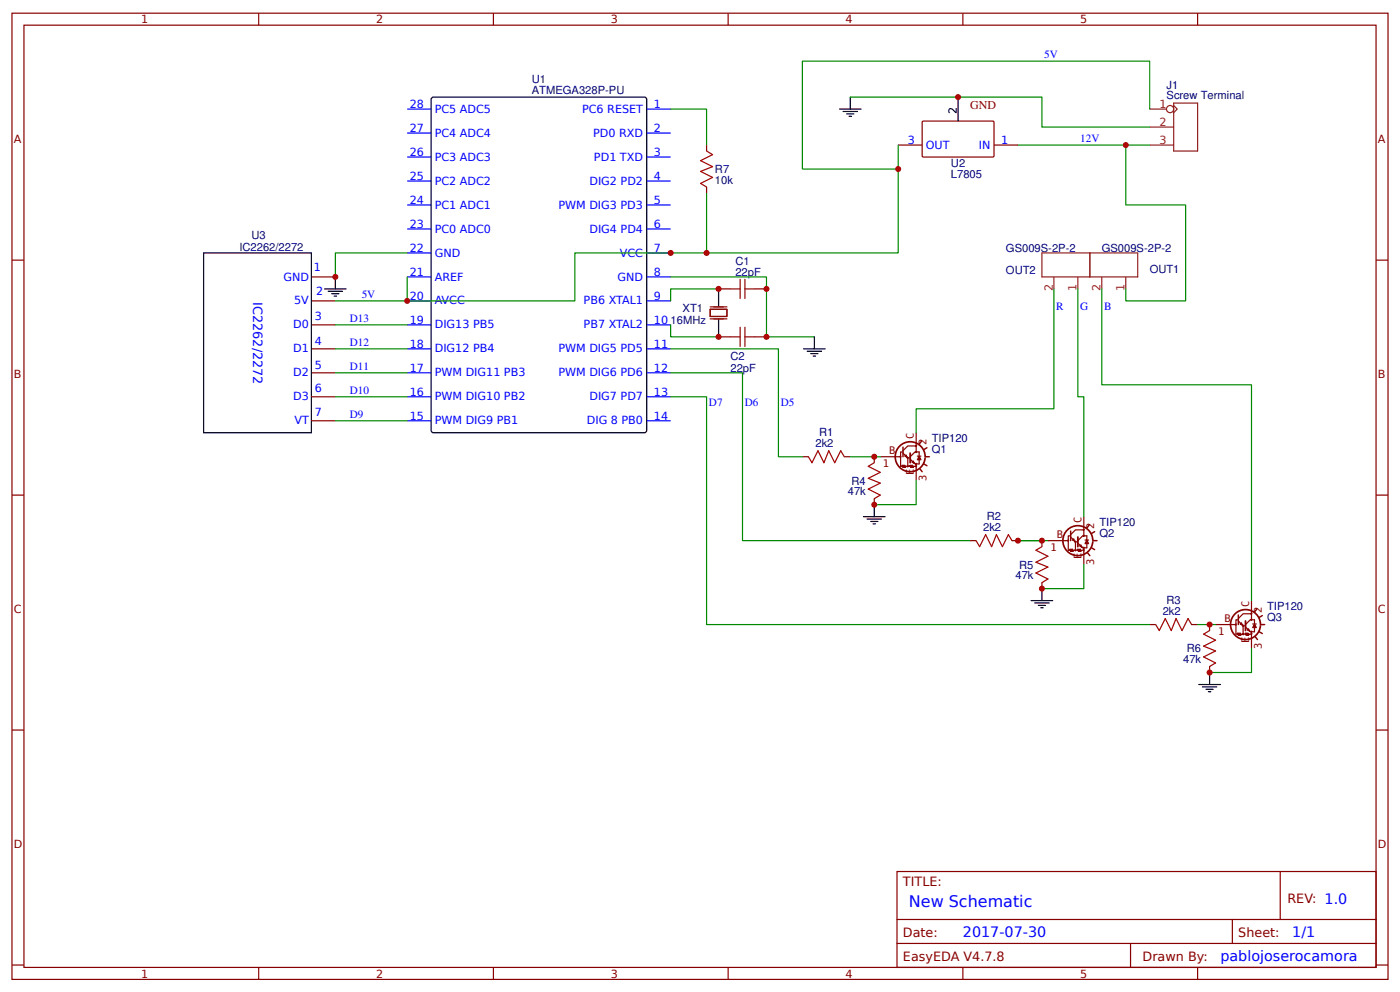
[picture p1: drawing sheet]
<svg xmlns="http://www.w3.org/2000/svg" width="309mm" height="219mm" viewBox="0 0 309 219" stroke-linecap="round" stroke-linejoin="round" font-family="sans-serif">
<g fill="none" stroke="#800" stroke-width=".26">
<path d="M2.6 2.9h304.1v213.3h-304.1zM5.3 5.6h298.7v207.9h-298.7zM57.1 2.9v2.7M109 2.9v2.7M160.9 2.9v2.7M212.7 2.9v2.7M264.6 2.9v2.7M2.6 57.4h2.7M304 57.4h2.7M68.8 61.1h5.3M68.8 66.4h5.3M68.8 71.7h5.3"/>
<path d="M68.8 77h5.3M68.8 82.3h5.3M68.8 87.6h5.3M68.8 92.9h5.3M2.6 109.3h2.7M177.3 100.8h1.3M186.5 100.8h1.4M193.1 100.8v1.3M193.1 110.1v1.3M214.3 119.3h1.3M223.6 119.3h1.3M230.2 119.3v1.3"/>
<path d="M304 109.3h2.7M230.2 128.6v1.3M254 137.8h1.3M263.3 137.8h1.3M267.2 137.8v1.4M267.2 147.1v1.3M2.6 161.1h2.7M304 161.1h2.7M198.2 192.4h105.8v21.1h-105.8zM282.8 192.4v10.5M2.6 213h2.7M57.1 213.5v2.7"/>
<path d="M109 213.5v2.7M160.9 213.5v2.7M198.2 202.9h105.8M198.2 208.2h105.8M212.7 213.5v2.7M249.8 208.2v5.3M264.6 213.5v2.7M272.3 202.9v5.3M304 213h2.7"/>
</g>
<path d="M230.2 55.8h21.2v5.3h-21.2zM240.8 55.8v5.3M232.8 61.1v2.7M238.1 61.1v2.7M243.4 61.1v2.7M248.7 61.1v2.7" fill="none" stroke="#8d2323" stroke-width=".26"/>
<g fill="none" stroke="#000" stroke-width=".26">
<path d="M45 55.8h23.8v39.7h-23.8zM190.8 114h4.7M191.6 114.6h3.1M192.4 115.1h1.5M192.9 115.6h.5M193.1 111.4v2.6M227.8 132.6h4.8M228.6 133.1h3.2M229.4 133.6h1.6M229.9 134.1h.6M230.2 129.9v2.7M264.8 151.1h4.8"/>
<path d="M265.6 151.6h3.2M266.4 152.1h1.6M267 152.7h.5M267.2 148.4v2.7"/>
</g>
<path d="M178.6 100.8l.8 1.3 1.3-2.6 1.3 2.6 1.1-2.6 1.3 2.6 1.3-2.6 .8 1.3M193.1 102.1l-1.3 .8 2.7 1.3-2.7 1.4 2.7 1-2.7 1.3 2.7 1.4-1.4 .8M215.6 119.3l.8 1.3 1.4-2.6 1.3 2.6 1-2.6 1.4 2.6 1.3-2.6 .8 1.3M230.2 120.6l-1.3 .8 2.6 1.4-2.6 1.3 2.6 1-2.6 1.4 2.6 1.3-1.3 .8M255.3 137.8l.8 1.4 1.3-2.7 1.4 2.7 1-2.7 1.3 2.7 1.4-2.7 .8 1.3M267.2 139.2l-1.3 .8 2.7 1.3-2.7 1.3 2.7 1.1-2.7 1.3 2.7 1.3-1.4 .8" fill="none" stroke="#a00000" stroke-width=".26"/>
<g fill="#840000" stroke="#840000" stroke-width=".26">
<path d="M203.1 100.7l.4 .8h-.8z"/>
<path d="M240.1 119.2l.4 .8h-.8z"/>
<path d="M277.2 137.7l.3 .8h-.7z"/>
</g>
<g fill="none" stroke="#840000" stroke-width=".26">
<path d="M199.5 99.7h-.5v3.2h.2l.2-.2 .1 .5 .1-.5 .2 .5 .1-.5 .1 .5 .2-.3h.4M199.5 99.5l1.1-1.1h1.8v1.3h-.3l-1 1.1M202.4 95.5v2.8M202.4 99.7h.7v1M202.5 99.7h-.2l.2 .1M202.5 98.4h-.2l.2 .1M194.5 100.8h4.3M199.1 100.8h-.3l.3 .1M199.5 100l1.1 1.1h.5M199.9 100.7l.3-.3 .2 .5zM200.6 101.1v1.8h.4l.1-.2 .1 .5 .1-.5 .2 .5 .1-.5 .1 .5 .2-.3h.5M200.7 102.9h-.3l.3 .1"/>
<path d="M200.7 101.1l-.3-.1 .3 .2M201.1 101.3l1 1.1h.3v.5M201.5 102l.2-.3 .3 .6zM202.4 102.9v3.2M202.5 102.9h-.2l.2 .1M202.5 102.4l-.2-.1 .2 .2M202.7 100.7h.8M203.1 101.5v.9h-.7M231.5 119.3h4.4M236.1 119.3h-.2l.2 .1M236.5 118.5l1.1 1.1h.5M236.5 118.3h-.5v3.1h.3l.1-.2 .1 .5 .2-.5 .1 .5 .1-.5 .2 .5 .1-.3h.4"/>
<path d="M236.5 118l1.1-1.1h1.8v1.4h-.2l-1.1 1M237.2 118.9l.3 .6-.6-.3zM237.6 119.6v1.8h.4l.1-.2 .2 .5 .1-.5 .1 .5 .2-.5 .1 .5 .1-.3h.5M237.7 119.6l-.2-.1 .2 .2M238.1 119.9l1.1 1h.2v.5M239.4 114v2.8M239.4 118.3h.7v.9M239.6 118.3l-.3-.1 .2 .2M239.6 116.9h-.3l.2 .1M239.7 119.2h.8M240.1 120v.9h-.7M237.7 121.4h-.2l.2 .1"/>
<path d="M238.5 120.5l.3-.2 .3 .5zM239.4 121.4v3.2M239.6 121.4h-.3l.2 .1M239.6 120.9h-.3l.2 .1M268.6 137.8h4.3M273.2 137.8h-.3l.3 .1M273.6 137.1l1 1h.6M273.6 136.8h-.6v3.2h.3l.1-.3 .2 .5 .1-.5 .1 .5 .2-.5 .1 .5 .1-.2h.4M273.6 136.5l1-1h1.9v1.3h-.3l-1 1M274 137.7l.2-.2 .3 .5zM274.6 138.1v1.9h.4l.2-.3 .1 .5 .1-.5 .2 .5 .1-.5 .1 .5 .2-.2h.5M274.8 140l-.3-.1 .2 .2"/>
<path d="M274.8 138.1h-.3l.2 .1M275.2 138.4l1 1h.3v.6M275.6 139l.2-.2 .3 .5zM276.5 132.6v2.7M276.5 140v3.1M276.5 136.8h.7v.9M276.6 140l-.2-.1 .2 .2M276.6 139.4h-.2l.2 .1M276.6 136.8l-.2-.1 .2 .2M276.6 135.5l-.2-.1 .2 .2M276.8 137.7h.7M277.2 138.5v.9h-.7"/>
</g>
<path d="M204.4 100.8a3.3 3.3 0 0 0-4.7-3 3.3 3.3 0 0 0-.7 5.6 3.3 3.3 0 0 0 5.3-1.8l.1-.6M241.4 119.3a3.3 3.3 0 0 0-4.7-3 3.3 3.3 0 0 0-.7 5.6 3.3 3.3 0 0 0 5.3-1.8l.1-.6M278.5 137.8a3.3 3.3 0 0 0-4.8-2.9 3.3 3.3 0 0 0-.6 5.5 3.3 3.3 0 0 0 5.3-1.7l.1-.7" fill="none" stroke="#840000" stroke-width=".37"/>
<g fill="none" stroke="#840000" stroke-width=".32">
<path d="M199.5 98.7v2.1M203.6 97.4l-.5 .6M204.8 98.8l-.7 .4M203.2 103.5l.5 .6M204.1 102.4l.7 .4M204.4 100.8h.9M236.5 117.2v2.1M240.6 115.9l-.5 .6M241.4 119.3h1M241.8 117.3l-.6 .4M240.2 122l.6 .6M241.2 120.9l.6 .4"/>
<path d="M273.6 135.7v2.1M277.7 134.4l-.5 .7M278.2 139.4l.7 .4M278.5 137.8h.9M278.9 135.9l-.7 .4M277.3 140.5l.5 .7"/>
</g>
<path d="M201.1 100v2.1M238.1 118.5v2.1M275.2 137.1v2.1" fill="none" stroke="#840000" stroke-width=".4"/>
<path d="M232.8 63.8v26.4h-30.4v5.3M238.1 63.8v23.8h1.3v26.4M243.4 63.8v21.1h33.1v47.7M187.9 100.8h6.6M202.4 106.1v5.3h-9.3M224.9 119.3h6.6M239.4 124.6v5.3h-9.2M264.6 137.8h4M276.5 143.1v5.3h-9.3" fill="none" stroke="#080" stroke-width=".26"/>
<path d="M95.5 21.5l46.8-.1 .5 .3 .1 73.3-.3 .4-46.8 .1-.5-.2-.1-73.3z" fill="#fff" stroke="#000" stroke-width=".26"/>
<g fill="none" stroke="#00f" stroke-width=".26">
<path d="M90 24.1h5.2M90 29.4h5.2M90 34.7h5.2M90 40h5.2M142.9 24.1h5.3M142.9 29.4h5.3M142.9 34.7h5.3M142.9 40h5.3M90 45.2h5.2M90 50.5h5.2M90 55.8h5.2M142.9 45.2h5.3"/>
<path d="M142.9 50.5h5.3M142.9 55.8h5.3M90 61.1h5.2M90 66.4h5.2M90 71.7h5.2M90 77h5.2M142.9 61.1h5.3M142.9 66.4h5.3M142.9 71.7h5.3M142.9 77h5.3M90 82.3h5.2M90 87.6h5.2"/>
<path d="M90 92.9h5.2M142.9 82.3h5.3M142.9 87.6h5.3M142.9 92.9h5.3"/>
</g>
<path d="M156.1 33.3l1.3 .8-2.6 1.4 2.6 1.3-2.6 1 2.6 1.4-2.6 1.3 1.3 .8M161.4 74.3h2.1M161.4 63.8h2.1M163.5 61.6v4.3M163.5 72.2v4.3M164.6 61.6v4.3M164.6 72.2v4.3M164.6 74.3h2.1M164.6 63.8h2.1" fill="none" stroke="#a00000" stroke-width=".26"/>
<path d="M156.1 32v1.3M198.4 32h5.3M203.9 26.8h15.6l.1 .2v7.5l-.3 .2-15.4-.1-.2-.2v-7.4zM219.6 32h5.3M156.1 41.3v1.3M158.7 74.3h2.7M158.7 63.8h2.7M166.7 74.3h2.6M166.7 63.8h2.6" fill="none" stroke="#800" stroke-width=".26"/>
<g fill="none" stroke="#080" stroke-width=".26">
<path d="M148.2 24.1h7.9v7.9M187.9 21.4h42.3v6.6h23.8M198.4 32v23.8h-42.3M224.9 32h29.1M248.7 32v13.2h13.2v21.2h-13.2v-2.6M254 24.1v-10.6h-76.7v23.8h21.1M90 55.8h-15.9v5.3M156.1 42.6v13.2h-29.1v10.6h-37M74.1 77h15.9M74.1 71.7h15.9M90 61.1v5.3h-15.9M148.2 61.1h21.1v13.2h10.6"/>
<path d="M148.2 71.7v2.6h10.5M148.2 77h23.8v23.8h5.3M158.7 63.8h-10.5v2.6M74.1 92.9h15.9M74.1 87.6h15.9M74.1 82.3h15.9M148.2 82.3h15.8v37h50.3M148.2 87.6h7.9v50.2h97.9M224.9 119.3h5.3"/>
</g>
<g fill="none" stroke="#000" stroke-width=".26">
<path d="M185.5 24.1h4.7M186.3 24.6h3.1M187.1 25.1h1.5M187.6 25.7h.5M187.9 21.4v2.7M211.7 21.4v5.3M71.7 63.8h4.8M72.5 64.3h3.2M73.3 64.8h1.6M73.8 65.4h.5M74.1 61.1v2.7M158.7 63.8v3.9"/>
<path d="M158.7 70.4v3.9M177.5 77h4.8M178.3 77.5h3.2M179.1 78.1h1.6M179.7 78.6h.5M179.9 74.3v2.7"/>
</g>
<path d="M156.9 68.3h3.7v1.5h-3.7zM156.9 67.7h3.7M156.9 70.4h3.7" fill="none" stroke="#810" stroke-width=".26"/>
<g fill="none" stroke="#8d2323" stroke-width=".26">
<path d="M254 24.1h3.7M254 28h5.3M254 32h5.3M259.3 23.3l.8 .8-.8 .8M259.3 22.8h5.3v10.5h-5.3z"/>
<circle cx="258.5" cy="24.1" r=".79"/>
</g>
<g fill="#c00">
<circle cx="74.1" cy="61.1" r=".66"/>
<circle cx="211.7" cy="21.4" r=".66"/>
<circle cx="248.7" cy="32" r=".66"/>
<circle cx="90" cy="66.4" r=".66"/>
<circle cx="230.2" cy="129.9" r=".66"/>
<circle cx="230.2" cy="119.3" r=".66"/>
<circle cx="193.1" cy="100.8" r=".66"/>
<circle cx="267.2" cy="137.8" r=".66"/>
<circle cx="267.2" cy="148.4" r=".66"/>
<circle cx="193.1" cy="111.4" r=".66"/>
<circle cx="169.3" cy="63.8" r=".66"/>
<circle cx="169.3" cy="74.3" r=".66"/>
<circle cx="148.2" cy="55.8" r=".66"/>
<circle cx="224.9" cy="119.3" r=".66"/>
<circle cx="156.1" cy="55.8" r=".66"/>
<circle cx="158.8" cy="63.8" r=".66"/>
<circle cx="158.8" cy="74.3" r=".66"/>
<circle cx="198.4" cy="37.3" r=".66"/>
</g>
<text font-size="3.5" fill="#00f" x="200.8" y="200.3">New Schematic</text>
<g font-size="3.2" fill="#00f">
<text x="212.7" y="206.9">2017-07-30</text>
<text x="285.5" y="206.9">1/1</text>
<text x="269.6" y="212.2">pablojoserocamora</text>
</g>
<text font-size="2.8" fill="#00f" x="55.9" y="66.7" transform="rotate(90 55.9 66.7)">IC2262/2272</text>
<g font-size="2.8" fill="#800">
<text x="199.5" y="195.5">TITLE:</text>
<text x="284.4" y="199.2">REV: 1.0</text>
<text x="199.5" y="206.9">Date:</text>
<text x="273.6" y="206.9">Sheet:</text>
<text x="199.5" y="212.2">EasyEDA V4.7.8</text>
<text x="252.4" y="212.2">Drawn By:</text>
</g>
<text font-size="2.6" fill="#800" x="214.3" y="24.1">GND</text>
<g font-size="2.5" fill="#800">
<text x="31.2" y="5.2">1</text>
<text x="83.1" y="5.2">2</text>
<text x="134.9" y="5.2">3</text>
<text x="186.8" y="5.2">4</text>
<text x="238.7" y="5.2">5</text>
<text x="3" y="31.5">A</text>
<text x="304.4" y="31.5">A</text>
<text x="3" y="83.3">B</text>
<text x="304.4" y="83.3">B</text>
<text x="3" y="135.2">C</text>
<text x="304.4" y="135.2">C</text>
<text x="3" y="187.1">D</text>
<text x="304.4" y="187.1">D</text>
<text x="31.2" y="215.8">1</text>
<text x="83.1" y="215.8">2</text>
<text x="134.9" y="215.8">3</text>
<text x="186.8" y="215.8">4</text>
<text x="238.7" y="215.8">5</text>
</g>
<g font-size="2.5" fill="#00f">
<text x="230.7" y="12.8">5V</text>
<text x="90.5" y="23.8">28</text>
<text x="144.5" y="23.8">1</text>
<text x="90.5" y="29.1">27</text>
<text x="96" y="24.9">PC5 ADC5</text>
<text x="128.6" y="24.9">PC6 RESET</text>
<text x="144.5" y="29.1">2</text>
<text x="90.5" y="34.4">26</text>
<text x="96" y="35.5">PC3 ADC3</text>
<text x="96" y="30.2">PC4 ADC4</text>
<text x="131" y="30.2">PD0 RXD</text>
<text x="131.2" y="35.5">PD1 TXD</text>
<text x="144.5" y="34.4">3</text>
<text x="200.6" y="31.8">3</text>
<text x="204.5" y="32.8">OUT</text>
<text x="216.2" y="32.8">IN</text>
<text x="221.2" y="31.8">1</text>
<text x="238.7" y="31.4">12V</text>
<text x="90.5" y="39.7">25</text>
<text x="96" y="40.7">PC2 ADC2</text>
<text x="130.2" y="40.7">DIG2 PD2</text>
<text x="144.5" y="39.7">4</text>
<text x="90.5" y="45">24</text>
<text x="96" y="46">PC1 ADC1</text>
<text x="123.4" y="46">PWM DIG3 PD3</text>
<text x="144.5" y="45">5</text>
<text x="90.5" y="50.3">23</text>
<text x="96" y="51.3">PC0 ADC0</text>
<text x="130.2" y="51.3">DIG4 PD4</text>
<text x="144.5" y="50.3">6</text>
<text x="69.3" y="59.8">1</text>
<text x="90.5" y="55.6">22</text>
<text x="96" y="56.6">GND</text>
<text x="136.9" y="56.6">VCC</text>
<text x="144.5" y="55.6">7</text>
<text x="62.6" y="61.9">GND</text>
<text x="69.8" y="65.1">2</text>
<text x="79.9" y="65.7">5V</text>
<text x="90.5" y="60.9">21</text>
<text x="96" y="61.9">AREF</text>
<text x="136.4" y="61.9">GND</text>
<text x="144.5" y="60.9">8</text>
<text x="65" y="67.2">5V</text>
<text x="69.6" y="70.6">3</text>
<text x="77.3" y="71">D13</text>
<text x="90.5" y="71.4">19</text>
<text x="90.5" y="66.1">20</text>
<text x="96" y="67.2">AVCC</text>
<text x="128.9" y="67.2">PB6 XTAL1</text>
<text x="144.5" y="66.1">9</text>
<text x="144.5" y="71.4">10</text>
<text x="233.4" y="68.4">R</text>
<text x="238.7" y="68.4">G</text>
<text x="243.9" y="68.4">B</text>
<text x="64.8" y="72.5">D0</text>
<text x="64.8" y="77.8">D1</text>
<text x="69.6" y="76.2">4</text>
<text x="77.3" y="76.3">D12</text>
<text x="90.5" y="76.7">18</text>
<text x="96" y="77.8">DIG12 PB4</text>
<text x="96" y="72.5">DIG13 PB5</text>
<text x="123.4" y="77.8">PWM DIG5 PD5</text>
<text x="128.9" y="72.5">PB7 XTAL2</text>
<text x="144.5" y="76.7">11</text>
<text x="64.8" y="83.1">D2</text>
<text x="69.6" y="81.5">5</text>
<text x="77.3" y="81.6">D11</text>
<text x="90.5" y="82">17</text>
<text x="96" y="83.1">PWM DIG11 PB3</text>
<text x="123.4" y="83.1">PWM DIG6 PD6</text>
<text x="144.5" y="82">12</text>
<text x="64.8" y="88.4">D3</text>
<text x="69.6" y="86.5">6</text>
<text x="77.3" y="86.9">D10</text>
<text x="90.5" y="87.3">16</text>
<text x="96" y="88.4">PWM DIG10 PB2</text>
<text x="130.2" y="88.4">DIG7 PD7</text>
<text x="144.5" y="87.3">13</text>
<text x="156.6" y="89.6">D7</text>
<text x="164.6" y="89.6">D6</text>
<text x="172.5" y="89.6">D5</text>
<text x="65.1" y="93.7">VT</text>
<text x="69.6" y="91.8">7</text>
<text x="77.3" y="92.2">D9</text>
<text x="90.5" y="92.6">15</text>
<text x="96" y="93.7">PWM DIG9 PB1</text>
<text x="129.6" y="93.7">DIG 8 PB0</text>
<text x="144.5" y="92.6">14</text>
</g>
<g font-size="2.5" fill="#000080">
<text x="117.5" y="20.6">ATMEGA328P-PU</text>
<text x="117.5" y="18.3">U1</text>
<text x="257.7" y="22">Screw Terminal</text>
<text x="257.7" y="19.6">J1</text>
<text x="158" y="40.5">10k</text>
<text x="158" y="38.2">R7</text>
<text x="210.1" y="39.3">L7805</text>
<text x="210.1" y="36.9">U2</text>
<text x="55.6" y="52.8">U3</text>
<text x="52.9" y="55.4">IC2262/2272</text>
<text x="162.5" y="58.5">C1</text>
<text x="222.2" y="55.7">GS009S-2P-2</text>
<text x="243.4" y="55.7">GS009S-2P-2</text>
<text x="162.5" y="60.9">22pF</text>
<text x="222.2" y="60.4">OUT2</text>
<text x="254" y="60.2">OUT1</text>
<text x="148.2" y="71.5">16MHz</text>
<text x="150.8" y="68.9">XT1</text>
<text x="161.4" y="82.1">22pF</text>
<text x="161.4" y="79.5">C2</text>
<text x="180.2" y="98.7">2k2</text>
<text x="181" y="96.3">R1</text>
<text x="205.8" y="97.5">TIP120</text>
<text x="205.8" y="100">Q1</text>
<text x="188.1" y="107">R4</text>
<text x="187.3" y="109.3">47k</text>
<text x="217.2" y="117.2">2k2</text>
<text x="218" y="114.8">R2</text>
<text x="242.9" y="116.1">TIP120</text>
<text x="242.9" y="118.5">Q2</text>
<text x="225.2" y="125.5">R5</text>
<text x="224.4" y="127.9">47k</text>
<text x="256.9" y="135.7">2k2</text>
<text x="257.7" y="133.3">R3</text>
<text x="279.9" y="134.6">TIP120</text>
<text x="279.9" y="137">Q3</text>
<text x="262.2" y="144">R6</text>
<text x="261.4" y="146.4">47k</text>
</g>
<g font-size="2.5" fill="#8d2323">
<text x="256.1" y="23.8">1</text>
<text x="256.1" y="27.8">2</text>
<text x="256.1" y="31.8">3</text>
<text x="232.6" y="64.3" transform="rotate(-90 232.6 64.3)">2</text>
<text x="237.9" y="64.3" transform="rotate(-90 237.9 64.3)">1</text>
<text x="243.2" y="64.3" transform="rotate(-90 243.2 64.3)">2</text>
<text x="248.4" y="64.3" transform="rotate(-90 248.4 64.3)">1</text>
</g>
<text font-size="2.5" x="211.4" y="25.1" transform="rotate(-90 211.4 25.1)">2</text>
<g font-size="2.3" fill="#840000">
<text x="196.5" y="100.3">B</text>
<text x="201.9" y="96.9" transform="rotate(-90 201.9 96.9)">C</text>
<text x="204.7" y="98.3" transform="rotate(-90 204.7 98.3)">2</text>
<text x="195.1" y="103.1">1</text>
<text x="201.9" y="104.8" transform="rotate(-90 201.9 104.8)">E</text>
<text x="204.7" y="106.2" transform="rotate(-90 204.7 106.2)">3</text>
<text x="233.5" y="118.8">B</text>
<text x="238.9" y="115.4" transform="rotate(-90 238.9 115.4)">C</text>
<text x="241.7" y="116.8" transform="rotate(-90 241.7 116.8)">2</text>
<text x="232.1" y="121.6">1</text>
<text x="238.9" y="123.3" transform="rotate(-90 238.9 123.3)">E</text>
<text x="241.7" y="124.7" transform="rotate(-90 241.7 124.7)">3</text>
<text x="270.5" y="137.3">B</text>
<text x="276" y="133.9" transform="rotate(-90 276 133.9)">C</text>
<text x="278.7" y="135.3" transform="rotate(-90 278.7 135.3)">2</text>
<text x="269.2" y="140.1">1</text>
<text x="276" y="141.8" transform="rotate(-90 276 141.8)">E</text>
<text x="278.7" y="143.2" transform="rotate(-90 278.7 143.2)">3</text>
</g>
</svg>
